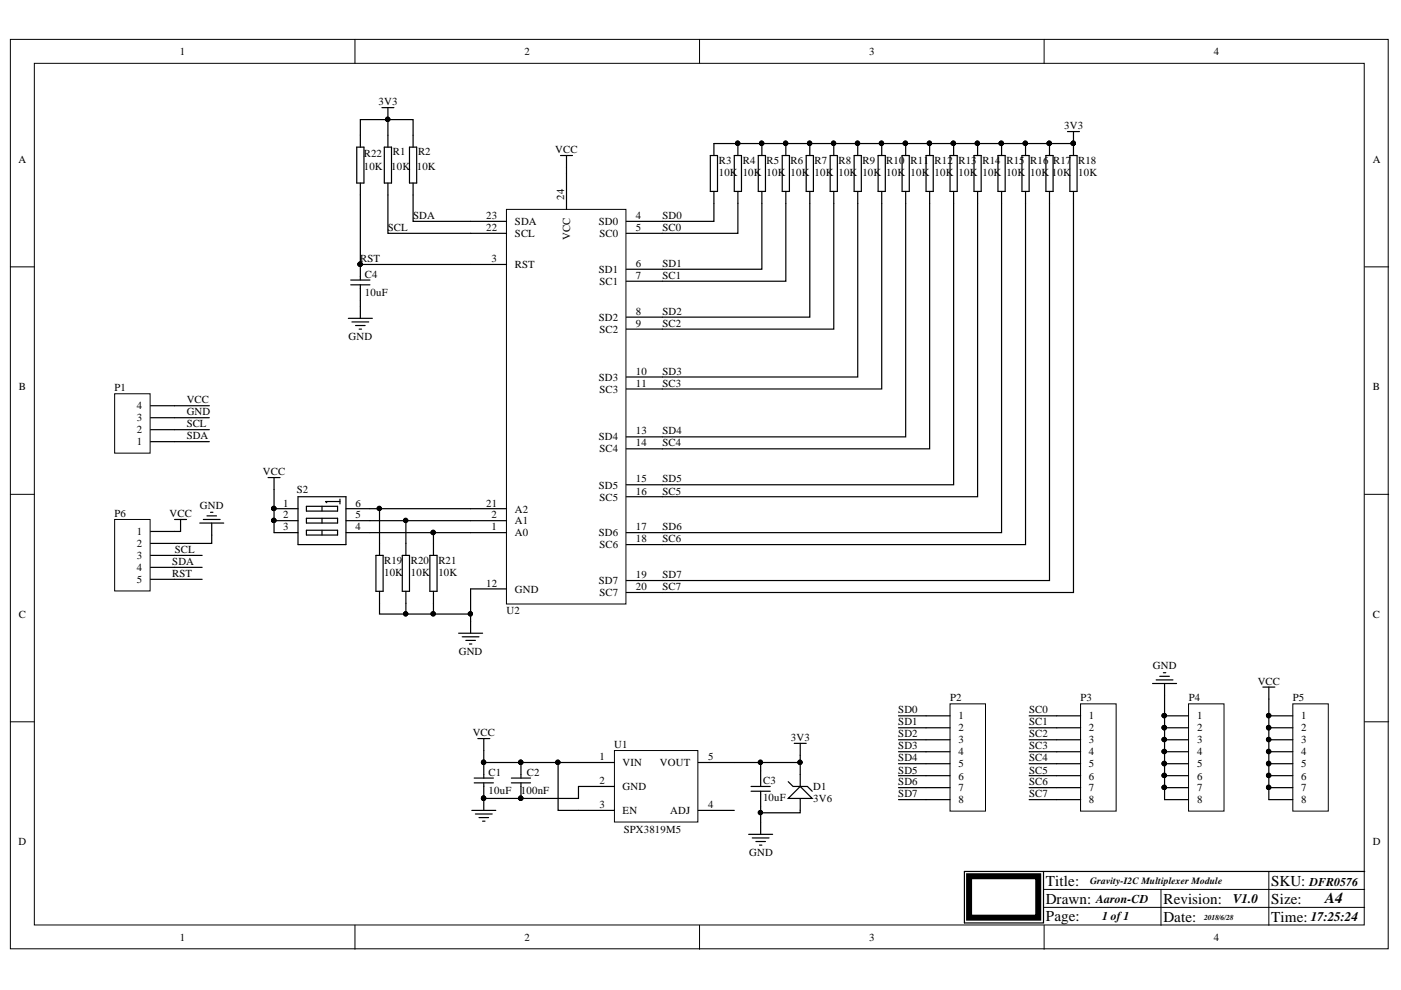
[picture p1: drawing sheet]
<svg xmlns="http://www.w3.org/2000/svg" width="297mm" height="210mm" viewBox="0 0 297 210" stroke-linecap="round" stroke-linejoin="round" font-family="sans-serif">
<g fill="#fff" stroke="#000" stroke-width=".21">
<path d="M2.2 8.4h292.1v192.8h-292.1z"/>
<path d="M7.3 13.4h281.9v182.7h-281.9z"/>
</g>
<g fill="none" stroke="#000" stroke-width=".21">
<path d="M75.3 8.4v5M148.3 8.4v5M221.4 8.4v5M2.2 56.6h5.1M289.3 56.6h5.1M2.2 104.8h5.1M289.3 104.8h5.1M2.2 153h5.1M289.3 153h5.1M75.3 196.2v5.1M148.3 196.2v5.1M221.2 192.4h68.1"/>
<path d="M221.2 188.6h68.1M221.4 196.2v5.1M246.1 188.6v7.6M269 184.8v11.4"/>
</g>
<g fill="none" stroke="#000" stroke-width=".25">
<path d="M75.6 31.2h1.6v7.6h-1.6zM76.4 28.7v2.5M76.4 38.8v2.6M81 22.8h2.5M81.5 31.2h1.5v7.6h-1.5zM82.2 22.8v2.6M82.2 28.7v2.5M82.2 38.8v2.6M86.8 31.2h1.5v7.6h-1.5zM87.6 28.7v2.5M87.6 38.8v2.6M118.8 33h2.6"/>
<path d="M120.1 33v2.5M150.6 33h1.5v7.6h-1.5zM151.4 30.4v2.6M155.7 33h1.5v7.6h-1.5zM156.4 30.4v2.6M160.8 33h1.5v7.6h-1.5zM161.5 30.4v2.6M165.8 33h1.6v7.6h-1.6zM166.6 30.4v2.6M170.9 33h1.6v7.6h-1.6zM171.7 30.4v2.6M176 33h1.5v7.6h-1.5z"/>
<path d="M176.8 30.4v2.6M181.1 33h1.5v7.6h-1.5zM181.9 30.4v2.6M186.2 33h1.5v7.6h-1.5zM186.9 30.4v2.6M191.3 33h1.5v7.6h-1.5zM192 30.4v2.6M196.3 33h1.6v7.6h-1.6zM197.1 30.4v2.6M201.4 33h1.5v7.6h-1.5zM202.2 30.4v2.6M206.5 33h1.5v7.6h-1.5z"/>
<path d="M207.3 30.4v2.6M211.6 33h1.5v7.6h-1.5zM212.4 30.4v2.6M216.7 33h1.5v7.6h-1.5zM217.4 30.4v2.6M221.8 33h1.5v7.6h-1.5zM222.5 30.4v2.6M226.3 27.9h2.6M226.8 33h1.6v7.6h-1.6zM227.6 27.9v5.1M74.4 59.4h4M76.4 56.1v3.3"/>
<path d="M151.4 40.6v2.5M156.4 40.6v2.5M161.5 40.6v2.5M166.6 40.6v2.5M171.7 40.6v2.5M176.8 40.6v2.5M181.9 40.6v2.5M186.9 40.6v2.5M192 40.6v2.5M197.1 40.6v2.5M202.2 40.6v2.5M207.3 40.6v2.5"/>
<path d="M212.4 40.6v2.5M217.4 40.6v2.5M222.5 40.6v2.5M227.6 40.6v2.5M73.9 67.5h5M74.4 60.4h4M74.6 68.3h3.6M75.4 69h2M76.1 69.8h.6M76.4 60.4v3.3M76.4 65v2.5M221.2 184.8v10.9h-16.7v-10.9h84.8"/>
</g>
<path d="M205.5 185.8h14.6v8.8h-14.6z" fill="none" stroke="#000" stroke-width="1.3"/>
<g fill="#000" stroke="#000" stroke-width=".21">
<circle cx="82.2" cy="25.3" r=".46"/>
<circle cx="156.4" cy="30.4" r=".46"/>
<circle cx="161.5" cy="30.4" r=".46"/>
<circle cx="166.6" cy="30.4" r=".46"/>
<circle cx="171.6" cy="30.4" r=".46"/>
<circle cx="176.7" cy="30.4" r=".46"/>
<circle cx="181.8" cy="30.4" r=".46"/>
<circle cx="186.9" cy="30.4" r=".46"/>
<circle cx="192" cy="30.4" r=".46"/>
<circle cx="197.1" cy="30.4" r=".46"/>
<circle cx="202.1" cy="30.4" r=".46"/>
<circle cx="207.2" cy="30.4" r=".46"/>
<circle cx="212.3" cy="30.4" r=".46"/>
<circle cx="217.4" cy="30.4" r=".46"/>
<circle cx="222.5" cy="30.4" r=".46"/>
<circle cx="227.5" cy="30.4" r=".46"/>
<circle cx="76.3" cy="56" r=".46"/>
</g>
<path d="M24.3 83.5h7.5v12.6h-7.5z" fill="#fff" stroke="#000" stroke-width=".21"/>
<g fill="none" stroke="#000" stroke-width=".25">
<path d="M31.9 93.6h5.1M31.9 91.1h5.1M31.9 88.6h5.1M31.9 86h5.1M56.8 101.3h2.6M58.1 101.3v2.5M58.1 107.9h5.1M58.1 110.4h5.1M58.1 112.9h5.1M63.2 105.3h10.2v10.2h-10.2zM65 107.3h6.6v1.1h-6.6zM65 109.9h6.6v1h-6.6z"/>
<path d="M65 112.4h6.6v1h-6.6zM68.3 107.3v1.1M68.3 109.9v1M68.3 112.4v1M72.1 106.3h-3.1l.3 .3M72.1 105.8v1M73.4 107.9h5M73.4 110.4h5M73.4 112.9h5M79.7 117.8h1.5v7.6h-1.5zM80.5 115.2v2.6M85.3 117.8h1.5v7.6h-1.5z"/>
<path d="M86.1 115.2v2.6M91.1 117.8h1.6v7.6h-1.6zM91.9 115.2v2.6M80.5 125.4v2.5M86.1 125.4v2.5M91.9 125.4v2.5"/>
</g>
<g fill="#000" stroke="#000" stroke-width=".21">
<circle cx="58" cy="107.8" r=".46"/>
<circle cx="58" cy="110.3" r=".46"/>
</g>
<path d="M107.4 44.4h25.3v83.7h-25.3z" fill="#fff" stroke="#000" stroke-width=".21"/>
<g fill="none" stroke="#000" stroke-width=".25">
<path d="M120.1 36.8v7.6M99.8 49.5h7.6M99.8 56.1h7.6M99.8 46.9h7.6M132.8 49.5h7.6M132.8 57.1h7.6M132.8 59.6h7.6M132.8 46.9h7.6M132.8 69.8h7.6M132.8 79.9h7.6M132.8 67.2h7.6M132.8 82.5h7.6"/>
<path d="M132.8 92.6h7.6M132.8 95.2h7.6M99.8 112.9h7.6M99.8 107.9h7.6M99.8 110.4h7.6M132.8 112.9h7.6M132.8 102.8h7.6M132.8 105.3h7.6M132.8 115.5h7.6M97.2 134.3h5.1M98 135h3.6M98.8 135.8h2"/>
<path d="M99.5 136.5h.5M99.8 124.9h7.6M99.8 131.7v2.6M132.8 123.1h7.6M132.8 125.6h7.6M244.4 144.9h5.1M245.1 144.2h3.6M245.9 143.4h2M246.7 142.6h.5M246.9 144.9v2.6M267.7 145.7h2.6M269 145.7v2.5"/>
</g>
<path d="M201.4 149.2h7.5v22.8h-7.5z" fill="#fff" stroke="#000" stroke-width=".21"/>
<path d="M196.3 151.8h5.1M196.3 154.3h5.1M196.3 156.8h5.1M196.3 159.4h5.1M196.3 161.9h5.1M196.3 164.5h5.1M196.3 167h5.1M196.3 169.5h5.1" fill="none" stroke="#000" stroke-width=".25"/>
<path d="M229.1 149.2h7.5v22.8h-7.5z" fill="#fff" stroke="#000" stroke-width=".21"/>
<path d="M224 151.8h5.1M224 154.3h5.1M224 156.8h5.1M224 159.4h5.1M224 161.9h5.1M224 164.5h5.1M224 167h5.1M224 169.5h5.1" fill="none" stroke="#000" stroke-width=".25"/>
<path d="M252 149.2h7.5v22.8h-7.5z" fill="#fff" stroke="#000" stroke-width=".21"/>
<path d="M246.9 151.8h5.1M246.9 154.3h5.1M246.9 156.8h5.1M246.9 159.4h5.1M246.9 161.9h5.1M246.9 164.5h5.1M246.9 167h5.1M246.9 169.5h5.1" fill="none" stroke="#000" stroke-width=".25"/>
<g fill="#000" stroke="#000" stroke-width=".21">
<circle cx="246.8" cy="154.3" r=".47"/>
<circle cx="246.9" cy="159.3" r=".46"/>
<circle cx="246.9" cy="156.8" r=".46"/>
<circle cx="246.9" cy="151.7" r=".46"/>
<circle cx="246.8" cy="161.9" r=".47"/>
<circle cx="246.9" cy="167" r=".46"/>
<circle cx="246.9" cy="164.4" r=".46"/>
</g>
<path d="M274.1 149.2h7.5v22.8h-7.5z" fill="#fff" stroke="#000" stroke-width=".21"/>
<path d="M269 151.8h5.1M269 154.3h5.1M269 156.8h5.1M269 159.4h5.1M269 161.9h5.1M269 164.5h5.1M269 167h5.1M269 169.5h5.1" fill="none" stroke="#000" stroke-width=".25"/>
<g fill="#000" stroke="#000" stroke-width=".21">
<circle cx="269" cy="154.3" r=".46"/>
<circle cx="269" cy="159.3" r=".46"/>
<circle cx="269" cy="156.8" r=".46"/>
<circle cx="269" cy="151.7" r=".46"/>
<circle cx="269" cy="161.9" r=".46"/>
<circle cx="269" cy="167" r=".46"/>
<circle cx="269" cy="164.4" r=".46"/>
</g>
<path d="M24.3 110.1h7.5v15.2h-7.5z" fill="#fff" stroke="#000" stroke-width=".21"/>
<g fill="none" stroke="#000" stroke-width=".25">
<path d="M31.9 112.7h5.1M31.9 115.2h5.1M31.9 117.8h5.1M37 110.1h2.6M38.3 110.1v2.6M42.3 110.9h5.1M43.1 110.1h3.6M43.9 109.4h2M44.6 108.6h.5M44.9 110.9v2.5M31.9 120.3h5.1M31.9 122.8h5.1"/>
<path d="M101.3 156.6h2.5M102.6 156.6v2.5M168.4 157.6h2.5M169.7 157.6v2.5M100 171.8h5.1M100.5 165h4.1M100.5 166h4.1M100.8 172.6h3.6M101.6 173.3h2M102.3 174.1h.5M102.6 161.7v3.3M102.6 166v5.8"/>
<path d="M108.4 165h4.1M108.4 166h4.1M110.5 161.7v3.3M110.5 166v3.3M159.2 166.7h4.1M159.2 167.8h4.1M161.3 163.4v3.3M161.3 167.8v3.3M169.7 164.2v2.5M169.7 169.3v2.5"/>
</g>
<g fill="#000" stroke="#000" stroke-width=".21">
<circle cx="102.5" cy="161.6" r=".46"/>
<circle cx="102.5" cy="169.2" r=".46"/>
<circle cx="110.4" cy="161.6" r=".46"/>
<circle cx="110.4" cy="169.2" r=".46"/>
</g>
<path d="M167.1 169.3l2.6-2.6 2.5 2.6z" fill="#fff"/>
<path d="M158.7 176.9h5.1M159.5 177.7h3.6M160.3 178.4h2M161 179.2h.5M161.3 174.4v2.5M167.1 169.3l2.6-2.6 2.5 2.6zM167.1 165.7l1 1h3.1l1 1.1" fill="none" stroke="#000" stroke-width=".25"/>
<path d="M130.3 159.1h17.7v15.2h-17.7z" fill="#fff" stroke="#000" stroke-width=".21"/>
<g fill="none" stroke="#000" stroke-width=".25">
<path d="M82.2 25.4h-5.8v3.3M82.2 28.7v-3.3h5.4v3.3M120.1 35.5v1.3M151.4 30.4h76.2M76.4 41.4v14.7h23.4M82.2 41.4v8.1h17.6M87.6 41.4v5.5h12.2M151.4 43.1v3.8h-11M156.4 43.1v6.4h-16M161.5 43.1v14h-21.1M166.6 43.1v16.5h-26.2M171.7 43.1v24.1h-31.3"/>
<path d="M176.8 43.1v26.7h-36.4M181.9 43.1v36.8h-41.5M186.9 43.1v39.4h-46.5M192 43.1v49.5h-51.6M197.1 43.1v52.1h-56.7M202.2 43.1v59.7h-61.8M207.3 43.1v62.2h-66.9M212.4 43.1v69.8h-72M217.4 43.1v72.4h-77M222.5 43.1v80h-82.1M227.6 43.1v82.5h-87.2M76.4 63.7v1.3"/>
<path d="M37 86h7.4M37 88.6h7.4M37 91.1h7.4M37 93.6h7.4M37 112.7h1.3M37 117.8h5.9M44.9 113.4v1.8h-7.9M58.1 103.8v9.1M78.4 107.9h21.4M78.4 110.4h21.4M78.4 112.9h21.4M80.5 107.9v7.3"/>
<path d="M86.1 110.4v4.8M91.9 112.9v2.3M37 120.3h5.9M37 122.8h5.9M80.5 127.9v2.3h19.3v1.5M86.1 127.9v2.3M91.9 127.9v2.3M99.8 124.9v5.3M102.6 159.1v2.6h27.7M190.5 151.8h5.8M190.5 154.3h5.8M190.5 156.8h5.8"/>
<path d="M190.5 159.4h5.8M218.2 151.8h5.8M218.2 154.3h5.8M218.2 156.8h5.8M218.2 159.4h5.8M246.9 147.5v22M269 148.2v21.3M118.3 161.7v10.1h12M130.3 166.7h-7.7v2.6h-20M148.1 161.7h13.2v1.7M148.1 171.8h7.6M161.3 171.1v3.3"/>
<path d="M161.3 161.7h8.4M169.7 160.1v4.1M169.7 171.8v.5h-8.4M190.5 161.9h5.8M190.5 164.5h5.8M190.5 167h5.8M190.5 169.5h5.8M218.2 161.9h5.8M218.2 164.5h5.8M218.2 167h5.8M218.2 169.5h5.8"/>
</g>
<g fill="#000" stroke="#000" stroke-width=".21">
<circle cx="82.2" cy="25.3" r=".46"/>
<circle cx="156.4" cy="30.4" r=".46"/>
<circle cx="161.5" cy="30.4" r=".46"/>
<circle cx="166.6" cy="30.4" r=".46"/>
<circle cx="171.6" cy="30.4" r=".46"/>
<circle cx="176.7" cy="30.4" r=".46"/>
<circle cx="181.8" cy="30.4" r=".46"/>
<circle cx="186.9" cy="30.4" r=".46"/>
<circle cx="192" cy="30.4" r=".46"/>
<circle cx="197.1" cy="30.4" r=".46"/>
<circle cx="202.1" cy="30.4" r=".46"/>
<circle cx="207.2" cy="30.4" r=".46"/>
<circle cx="212.3" cy="30.4" r=".46"/>
<circle cx="217.4" cy="30.4" r=".46"/>
<circle cx="222.5" cy="30.4" r=".46"/>
<circle cx="227.5" cy="30.4" r=".46"/>
<circle cx="76.3" cy="56" r=".46"/>
<circle cx="58" cy="107.8" r=".46"/>
<circle cx="58" cy="110.3" r=".46"/>
<circle cx="80.4" cy="107.8" r=".46"/>
<circle cx="86" cy="110.3" r=".46"/>
<circle cx="91.8" cy="112.9" r=".47"/>
<circle cx="86" cy="130.1" r=".46"/>
<circle cx="91.8" cy="130.1" r=".46"/>
<circle cx="99.7" cy="130.1" r=".46"/>
<circle cx="246.8" cy="154.3" r=".47"/>
<circle cx="246.9" cy="159.3" r=".46"/>
<circle cx="246.9" cy="156.8" r=".46"/>
<circle cx="246.9" cy="151.7" r=".46"/>
<circle cx="269" cy="154.3" r=".46"/>
<circle cx="269" cy="159.3" r=".46"/>
<circle cx="269" cy="156.8" r=".46"/>
<circle cx="269" cy="151.7" r=".46"/>
<circle cx="102.5" cy="161.6" r=".46"/>
<circle cx="102.5" cy="169.2" r=".46"/>
<circle cx="110.4" cy="161.6" r=".46"/>
<circle cx="110.4" cy="169.2" r=".46"/>
<circle cx="118.3" cy="161.6" r=".47"/>
<circle cx="161.2" cy="161.6" r=".46"/>
<circle cx="161.2" cy="172.3" r=".46"/>
<circle cx="169.6" cy="161.6" r=".46"/>
<circle cx="246.8" cy="161.9" r=".47"/>
<circle cx="246.9" cy="167" r=".46"/>
<circle cx="246.9" cy="164.4" r=".46"/>
<circle cx="269" cy="161.9" r=".46"/>
<circle cx="269" cy="167" r=".46"/>
<circle cx="269" cy="164.4" r=".46"/>
</g>
<g font-size="3.2">
<text x="221.7" y="187.9">Title:</text>
<text x="221.7" y="191.7">Drawn:</text>
<text x="246.7" y="191.7">Revision:</text>
<text x="269.5" y="187.9">SKU:</text>
<text x="269.5" y="191.7">Size:</text>
<text x="280.9" y="191.5">A4</text>
<text x="221.7" y="195.3">Page:</text>
<text x="246.7" y="195.5">Date:</text>
<text x="269.5" y="195.5">Time:</text>
</g>
<g font-size="2.8">
<text x="261.4" y="191.6">V1.0</text>
<text x="277.9" y="195.2">17:25:24</text>
</g>
<g font-size="2.5">
<text x="232.4" y="191.6">Aaron-CD</text>
<text x="277.6" y="187.8">DFR0576</text>
<text x="233.7" y="195.1">1 of1</text>
</g>
<g font-size="2.3">
<text x="38.1" y="11.7">1</text>
<text x="111.2" y="11.7">2</text>
<text x="184.3" y="11.7">3</text>
<text x="257.4" y="11.7">4</text>
<text x="80.3" y="22.3">3V3</text>
<text x="225.6" y="27.4">3V3</text>
<text x="3.9" y="34.5">A</text>
<text x="77.1" y="36">10K</text>
<text x="77.1" y="33.2">R22</text>
<text x="83" y="36">10K</text>
<text x="83.3" y="33">R1</text>
<text x="88.4" y="36">10K</text>
<text x="88.6" y="33">R2</text>
<text x="117.7" y="32.5">VCC</text>
<text x="152.4" y="34.7">R3</text>
<text x="157.5" y="34.7">R4</text>
<text x="162.5" y="34.7">R5</text>
<text x="167.6" y="34.7">R6</text>
<text x="172.7" y="34.7">R7</text>
<text x="177.8" y="34.7">R8</text>
<text x="182.8" y="34.7">R9</text>
<text x="187.9" y="34.7">R10</text>
<text x="193.1" y="34.7">R11</text>
<text x="198.2" y="34.7">R12</text>
<text x="203.2" y="34.7">R13</text>
<text x="208.3" y="34.7">R14</text>
<text x="213.4" y="34.7">R15</text>
<text x="218.4" y="34.7">R16</text>
<text x="223.3" y="34.7">R17</text>
<text x="228.6" y="34.7">R18</text>
<text x="291.1" y="34.5">A</text>
<text x="152.4" y="37.3">10K</text>
<text x="157.5" y="37.3">10K</text>
<text x="162.5" y="37.3">10K</text>
<text x="167.6" y="37.3">10K</text>
<text x="172.7" y="37.3">10K</text>
<text x="177.8" y="37.3">10K</text>
<text x="182.8" y="37.3">10K</text>
<text x="187.9" y="37.3">10K</text>
<text x="193.1" y="37.3">10K</text>
<text x="198.2" y="37.3">10K</text>
<text x="203.2" y="37.3">10K</text>
<text x="208.3" y="37.3">10K</text>
<text x="213.4" y="37.3">10K</text>
<text x="218.4" y="37.3">10K 10K</text>
<text x="228.6" y="37.3">10K</text>
<text x="87.6" y="46.5">SDA</text>
<text x="103.1" y="46.5">23</text>
<text x="109.2" y="47.7">SDA</text>
<text x="119.6" y="42.3" transform="rotate(-90 119.6 42.3)">24</text>
<text x="126.9" y="47.7">SD0</text>
<text x="134.8" y="46.5">4</text>
<text x="140.5" y="46.5">SD0</text>
<text x="82.2" y="49">SCL</text>
<text x="103.1" y="49">22</text>
<text x="109.2" y="50.3">SCL</text>
<text x="120.9" y="50.9" transform="rotate(-90 120.9 50.9)">VCC</text>
<text x="127.1" y="50.3">SC0</text>
<text x="134.8" y="49">5</text>
<text x="140.5" y="49">SC0</text>
<text x="76.4" y="55.6">RST</text>
<text x="77.4" y="58.9">C4</text>
<text x="104.2" y="55.6">3</text>
<text x="109.2" y="56.9">RST</text>
<text x="126.9" y="57.9">SD1</text>
<text x="134.8" y="56.6">6</text>
<text x="134.8" y="59.2">7</text>
<text x="140.5" y="56.6">SD1</text>
<text x="140.5" y="59.2">SC1</text>
<text x="77.4" y="62.7">10uF</text>
<text x="127.1" y="60.4">SC1</text>
<text x="126.9" y="68">SD2</text>
<text x="127.1" y="70.6">SC2</text>
<text x="134.8" y="69.3">9</text>
<text x="134.8" y="66.8">8</text>
<text x="140.5" y="66.8">SD2</text>
<text x="140.5" y="69.3">SC2</text>
<text x="73.9" y="72.1">GND</text>
<text x="4" y="82.7">B</text>
<text x="24.3" y="83">P1</text>
<text x="126.9" y="80.7">SD3</text>
<text x="127.1" y="83.2">SC3</text>
<text x="134.8" y="79.4">10</text>
<text x="134.8" y="82">11</text>
<text x="140.5" y="79.4">SD3</text>
<text x="140.5" y="82">SC3</text>
<text x="291.1" y="82.7">B</text>
<text x="29" y="89.3">3</text>
<text x="29" y="86.8">4</text>
<text x="39.6" y="85.5">VCC</text>
<text x="39.6" y="88">GND</text>
<text x="29" y="94.4">1</text>
<text x="29" y="91.8">2</text>
<text x="39.6" y="90.6">SCL</text>
<text x="39.6" y="93.1">SDA</text>
<text x="126.9" y="93.4">SD4</text>
<text x="127.1" y="95.9">SC4</text>
<text x="134.8" y="92.1">13</text>
<text x="134.8" y="94.6">14</text>
<text x="140.5" y="92.1">SD4</text>
<text x="140.5" y="94.6">SC4</text>
<text x="55.7" y="100.7">VCC</text>
<text x="42.4" y="107.9">GND</text>
<text x="60" y="107.4">1</text>
<text x="62.9" y="104.6">S2</text>
<text x="75.4" y="107.4">6</text>
<text x="103.1" y="107.4">21</text>
<text x="126.9" y="103.6">SD5</text>
<text x="127.1" y="106.1">SC5</text>
<text x="134.8" y="102.2">15</text>
<text x="134.8" y="104.9">16</text>
<text x="140.5" y="102.2">SD5</text>
<text x="140.5" y="104.9">SC5</text>
<text x="24.3" y="109.7">P6</text>
<text x="29" y="113.5">1</text>
<text x="35.9" y="109.7">VCC</text>
<text x="60" y="109.9">2</text>
<text x="60" y="112.5">3</text>
<text x="75.4" y="109.9">5</text>
<text x="75.4" y="112.5">4</text>
<text x="104.2" y="112.5">1</text>
<text x="104.2" y="109.9">2</text>
<text x="109.2" y="113.7">A0</text>
<text x="109.2" y="108.7">A2</text>
<text x="109.2" y="111.2">A1</text>
<text x="126.9" y="113.7">SD6</text>
<text x="134.8" y="112.5">17</text>
<text x="140.5" y="112.5">SD6</text>
<text x="29" y="116">2</text>
<text x="29" y="118.5">3</text>
<text x="36.5" y="119.8">SDA</text>
<text x="37" y="117.3">SCL</text>
<text x="81.4" y="119.6">R19</text>
<text x="87.1" y="119.6">R20</text>
<text x="92.9" y="119.6">R21</text>
<text x="127.1" y="116.3">SC6</text>
<text x="134.8" y="115">18</text>
<text x="140.5" y="115">SC6</text>
<text x="29" y="121.1">4</text>
<text x="29" y="123.6">5</text>
<text x="36.5" y="122.4">RST</text>
<text x="81.4" y="122.1">10K</text>
<text x="87.1" y="122.1">10K</text>
<text x="92.9" y="122.1">10K</text>
<text x="103.1" y="124.4">12</text>
<text x="109.2" y="125.6">GND</text>
<text x="126.9" y="123.9">SD7</text>
<text x="134.8" y="122.6">19</text>
<text x="134.8" y="125.1">20</text>
<text x="140.5" y="122.6">SD7</text>
<text x="140.5" y="125.1">SC7</text>
<text x="4" y="131">C</text>
<text x="107.4" y="130.2">U2</text>
<text x="127.1" y="126.4">SC7</text>
<text x="291.1" y="131">C</text>
<text x="97.3" y="138.8">GND</text>
<text x="244.4" y="141.9">GND</text>
<text x="201.4" y="148.7">P2</text>
<text x="229.1" y="148.7">P3</text>
<text x="252" y="148.7">P4</text>
<text x="266.7" y="145.2">VCC</text>
<text x="274.1" y="148.7">P5</text>
<text x="190.5" y="151.2">SD0</text>
<text x="190.5" y="153.8">SD1</text>
<text x="203.2" y="152.5">1</text>
<text x="203.2" y="155.1">2</text>
<text x="218.2" y="151.2">SC0</text>
<text x="218.2" y="153.8">SC1</text>
<text x="230.9" y="152.5">1</text>
<text x="230.9" y="155.1">2</text>
<text x="253.8" y="152.5">1</text>
<text x="253.8" y="155.1">2</text>
<text x="275.9" y="152.5">1</text>
<text x="275.9" y="155.1">2</text>
<text x="100.2" y="156.1">VCC</text>
<text x="127.1" y="161.1">1</text>
<text x="130.2" y="158.6">U1</text>
<text x="150.1" y="161.1">5</text>
<text x="167.7" y="157.1">3V3</text>
<text x="190.5" y="156.3">SD2</text>
<text x="190.5" y="158.9">SD3</text>
<text x="190.5" y="161.4">SD4</text>
<text x="203.2" y="157.6">3</text>
<text x="203.2" y="160.1">4</text>
<text x="218.2" y="156.3">SC2</text>
<text x="218.2" y="158.9">SC3</text>
<text x="218.2" y="161.4">SC4</text>
<text x="230.9" y="157.6">3</text>
<text x="230.9" y="160.1">4</text>
<text x="253.8" y="157.6">3</text>
<text x="253.8" y="160.1">4</text>
<text x="275.9" y="157.6">3</text>
<text x="275.9" y="160.1">4</text>
<text x="103.6" y="164.5">C1</text>
<text x="111.7" y="164.5">C2</text>
<text x="127.1" y="166.3">2</text>
<text x="132" y="162.4">VIN</text>
<text x="132" y="167.6">GND</text>
<text x="139.9" y="162.4">VOUT</text>
<text x="161.8" y="166.3">C3</text>
<text x="172.4" y="167.6">D1</text>
<text x="190.5" y="164">SD5</text>
<text x="190.5" y="166.5">SD6</text>
<text x="203.2" y="162.7">5</text>
<text x="203.2" y="165.3">6</text>
<text x="203.2" y="167.8">7</text>
<text x="218.2" y="164">SC5</text>
<text x="218.2" y="166.5">SC6</text>
<text x="230.9" y="162.7">5</text>
<text x="230.9" y="165.3">6</text>
<text x="230.9" y="167.8">7</text>
<text x="253.8" y="162.7">5</text>
<text x="253.8" y="165.3">6</text>
<text x="253.8" y="167.8">7</text>
<text x="275.9" y="162.7">5</text>
<text x="275.9" y="165.3">6</text>
<text x="275.9" y="167.8">7</text>
<text x="103.6" y="168.3">10uF</text>
<text x="110.5" y="168.3">100nF</text>
<text x="127.1" y="171.4">3</text>
<text x="132" y="172.6">EN</text>
<text x="142.1" y="172.6">ADJ</text>
<text x="150.1" y="171.4">4</text>
<text x="161.8" y="169.8">10uF</text>
<text x="172.4" y="170.1">3V6</text>
<text x="190.5" y="169.1">SD7</text>
<text x="203.2" y="170.3">8</text>
<text x="218.2" y="169.1">SC7</text>
<text x="230.9" y="170.3">8</text>
<text x="253.8" y="170.3">8</text>
<text x="275.9" y="170.3">8</text>
<text x="3.9" y="179.2">D</text>
<text x="132.3" y="176.7">SPX3819M5</text>
<text x="291.1" y="179.2">D</text>
<text x="158.8" y="181.5">GND</text>
<text x="38.1" y="199.5">1</text>
<text x="111.2" y="199.5">2</text>
<text x="184.3" y="199.5">3</text>
<text x="257.4" y="199.5">4</text>
</g>
<text font-size="2" x="231.1" y="187.3">Gravity-I2C Multiplexer Module</text>
<text font-size="1.6" x="255.3" y="195.1">2018/6/28</text>
</svg>
